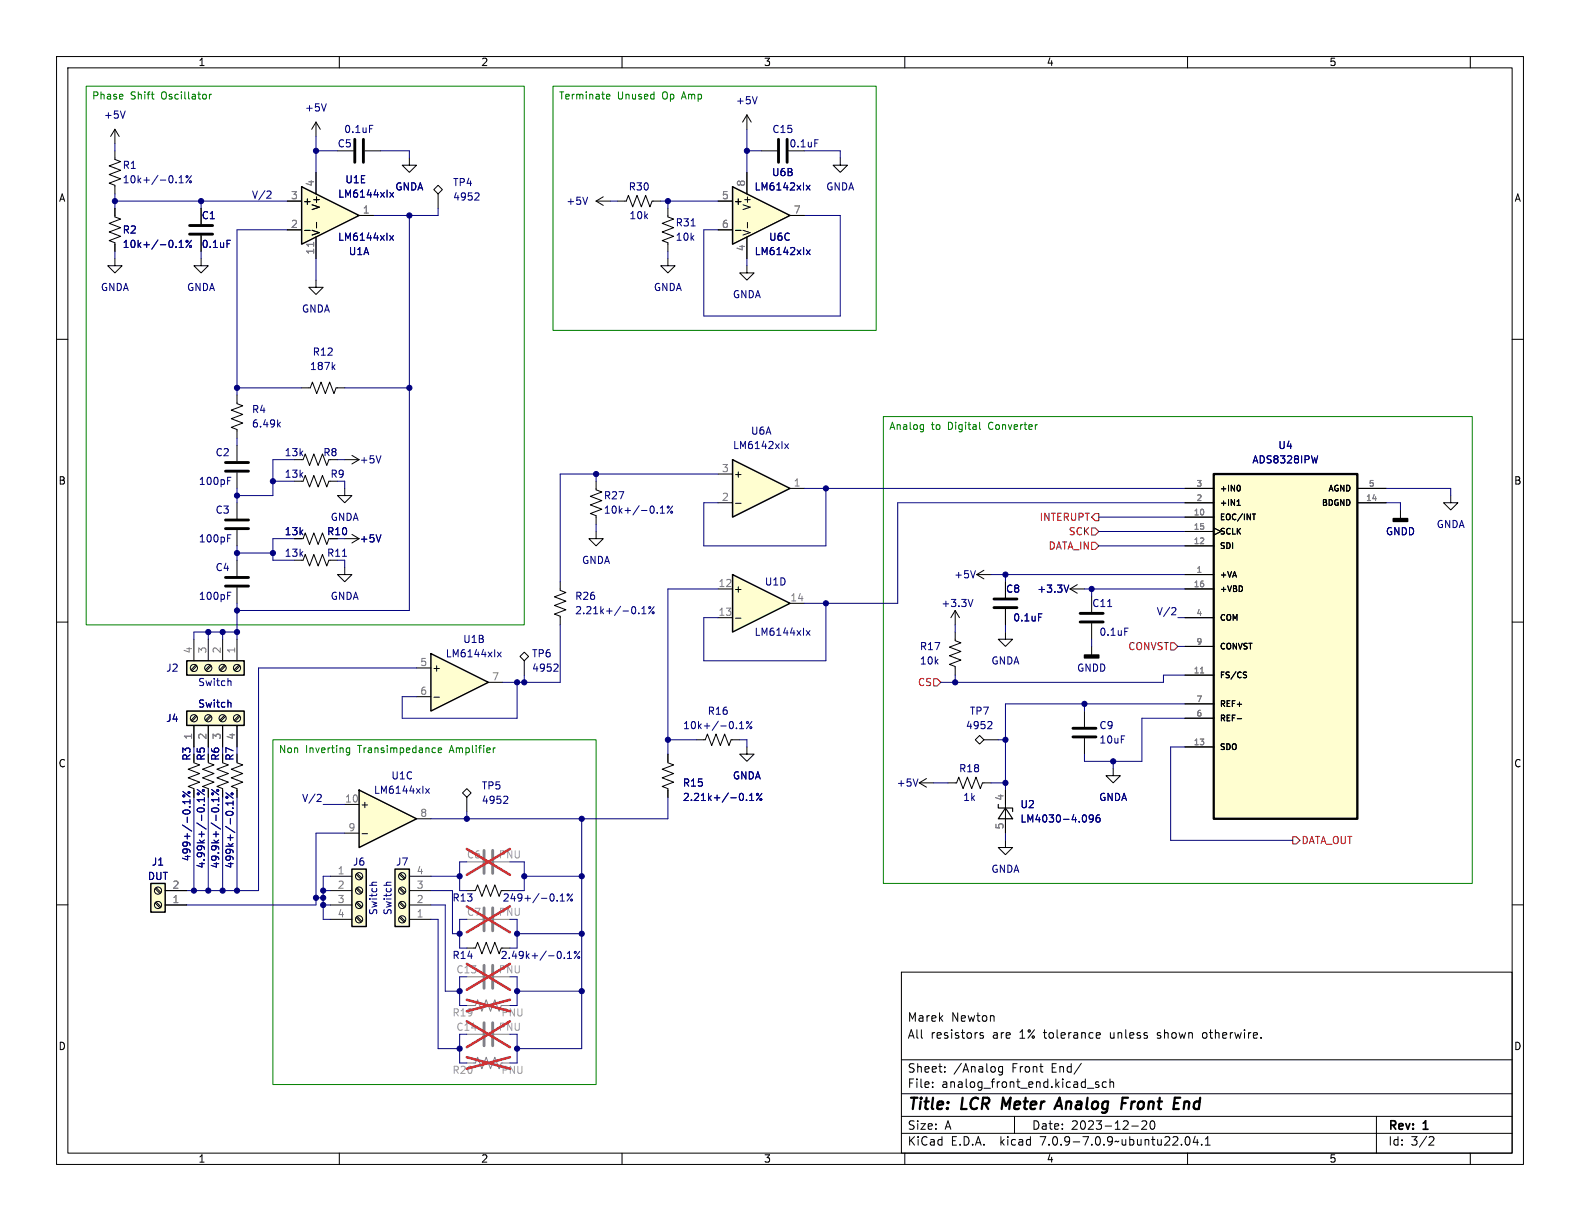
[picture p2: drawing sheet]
<svg xmlns="http://www.w3.org/2000/svg" width="279mm" height="216mm" viewBox="0 0 279 216" stroke-linecap="round" stroke-linejoin="round" font-family="sans-serif">
<g fill="none" stroke="#000" stroke-width=".18">
<path d="M10 10h259.4v195.9h-259.4zM12 12h255.4v191.9h-255.4zM60 10v2M110 10v2M160 10v2M210 10v2M260 10v2M72.4 27.9v1.3h1.3l-1.3 1.3-1.3-1.3h1.3M77.5 32.8l.7 .7-.7 .8-.8-.8zM77.5 34.3v2.5M132.1 30.5v3.8M132.2 39.3v1"/>
<path d="M134.6 26.7h2.8M148.6 27.9v1.3h1.3l-1.3 1.3-1.3-1.3h1.3M10 60h2M132.1 41.9v3.8M267.4 60h2M10 110h2M168.9 111.8v1.5l1 .4-2 .7 2 .8-2 .8 2 .7-2 .8 1 .4v1.5M168.9 108l-.8 1.2M168.9 108v2.5M168.9 108l.8 1.2M172.7 101.6l1.3 .8M172.7 101.6h2.6"/>
<path d="M174 100.8l-1.3 .8M177.8 111.8v1.2h1.3l-1.3 1.3-1.3-1.3h1.3M177.8 102.9v2.8M177.8 107.7v2.8M189.2 104.1l1.3 .8M189.2 104.1h2.6M190.5 103.4l-1.3 .7M193 105.4v2.8M193 110.2v2.8M193 114.3v1.5M267.4 110h2M162.6 138.4l1.2 .8"/>
<path d="M162.6 138.4h2.5M163.8 137.7l-1.2 .7M177.8 139.7v7.6M191.8 125.7v2.8M191.8 130.6v2.8M196.8 135.9v1.3h1.3l-1.3 1.2-1.2-1.2h1.2M10 160h2M267.4 160h2M159.4 171.9h108v32h-108zM159.4 197.4h108M159.4 193.4h108M159.4 187.4h108"/>
<path d="M164.9 192.1v.2M164.9 191.4v.1M167.1 189.4v.2M167.1 188.7v.1M173.9 182.7l-.4-.1-.2 .2 .1 .2 .5 .2v.3h-.6M177.3 188.6v1.2l-.3 .3-.4-.1M177.3 188.7l-.4-.1-.3 .3v.4l.1 .2h.6M179.4 197.4v3M191.2 188l-1.3 1.9M192.3 192.4h1.1M194.1 182.6l.4 .1 .1 .2-.7 .2M194.3 191.4l-.4-.1-.2 .2 .1 .2 .5 .2v.3h-.6"/>
<path d="M194.5 183.5l-.4 .1M195.6 191.4l-.4-.1-.3 .3v.4l.2 .2h.5M196.3 191.4l.2-.1 .4 .1v.9M196.3 190.8v1.5M200.1 199.1h1.2M201.9 198.3l.6-.1 .2 .1 .1 .3-.9 1.1h.9M203.6 198.3l.1-.1a.81 .81 0 0 1 .6 .6 .81 .81 0 0 1-.3 .8l-.1 .1a.81 .81 0 0 1-.6-.6 .81 .81 0 0 1 .3-.8zM212.7 182.7v.7M243.4 197.4v6.5M60 203.9v2M110 203.9v2M159.4 200.4h108"/>
<path d="M160 203.9v2M209.7 201.1l.2-.1a.81 .81 0 0 1 .6 .6 .81 .81 0 0 1-.3 .8l-.1 .1a.81 .81 0 0 1-.4-1.4zM210 203.9v2M211.4 200.9l-.4 1.1h.9M211.7 201.5v1M212.5 202.3v.2M213.1 202.5h.9M213.1 201.4l.5-.4v1.5M252.9 201l.5 .1 .2 .3-1 1.1h1M260 203.9v2"/>
</g>
<path d="M177.4 194.1l-.3 2M186.5 196.1l.9-2 .4 2M186.7 195.5h1M198.4 195.1h.7M198.5 194.1h1M209.5 194.8l-.2 1.3M210.1 194.8l-.6 .2" fill="none" stroke="#000" stroke-width=".4"/>
<path d="M84.5 34.1l.2 .2v.4l-.8 .7h.8M144.1 24.7h.6M142.6 44.2l.7 .8M143.3 44.2l-.7 .8M172 106l-.4 1.3M172.5 100.9l-.4 1.3M183.7 108.5h.6M189 103.4l-.4 1.3M198.9 111.1h.6M162.3 137.7l-.4 1.3M193.3 144.6l-.2 .3-.4-.1-.1-.2 .1-.4 .4-.1 .2 .1a.84 .84 0 0 1-.3 1.2h-.3M194.4 144.1l-.3 .1a.85 .85 0 0 0 0 1.2l.4-.2v-.4l-.2-.2h-.4l-.1 .2" fill="none" stroke="#000084" stroke-width=".18"/>
<path d="M191.8 115.8h2.5v.5h-2.5z" fill="#000" stroke="#000" stroke-width=".25"/>
<path d="M137.7 24.6v4.1M139.2 24.6v4.1M175.8 107.4h4M175.8 105.9h4M191 110h4.1M191 108.5h4.1M189.7 130.3h4.1M189.7 128.8h4.1" fill="none" stroke="#000" stroke-width=".51"/>
<path d="M195.9 107.3h.7" fill="none" stroke="#000080" stroke-width=".18"/>
<path d="M176.5 142.2v.7h2.6v.6M177.8 142.9l1.3 1.9h-2.6z" fill="none" stroke="#000" stroke-width=".2"/>
<path d="M129.5 33l10.2 5.1-10.2 5.1z" fill="#fffed0"/>
<path d="M129.5 33l10.2 5.1-10.2 5.1zM26.7 156.2h2.5v5.1h-2.5z" fill="none" stroke="#000" stroke-width=".25"/>
<g fill="none" stroke="#000" stroke-width=".18">
<path d="M20.3 22.9l-.7 1.2M20.3 22.9v2.5M20.3 22.9l.8 1.2M55.9 21.6l-.8 1.3M55.9 21.6v2.5M55.9 21.6l.7 1.3M59.7 26.7h2.8M64.5 26.7h2.8M105.4 35.6h2.5M105.4 35.6l1.3 .7M106.7 34.8l-1.3 .8M109.2 35.6h1.5l.4-1.1 .8 2.1 .7-2.1 .8 2.1 .8-2.1 .7 2.1 .4-1h1.5"/>
<path d="M118.1 36.8v1.6l1 .3-2 .8 2 .8-2 .7 2 .8-2 .7 1 .4v1.6M127 35.6h2.5M132.1 20.3l-.8 1.3M132.1 20.3v2.6M132.1 20.3l.7 1.3M139.7 38.1h2.5M20.3 45.7v1.3h1.3l-1.3 1.3-1.3-1.3h1.3M35.6 45.7v1.3h1.2l-1.2 1.3-1.3-1.3h1.3M55.9 49.5v1.3h1.2l-1.2 1.3-1.3-1.3h1.3M118.1 45.7v1.3h1.3l-1.3 1.3-1.3-1.3h1.3M127 40.6h2.5M130.1 40.7h.9"/>
<path d="M132.1 47v1.3h1.2l-1.2 1.2-1.3-1.2h1.3M41.9 69.9v1.5l1 .4-2 .7 2 .8-2 .7 2 .8-2 .8 1 .3v1.6M41.9 78.7v2.8M53.3 68.6h1.6l.3-1 .8 2 .8-2 .7 2 .8-2 .8 2 .3-1h1.6M41.9 83.6v2.8M41.9 88.9v2.8M41.9 93.7v2.8M41.9 99.1v2.8M53.6 95.3l.4-1.1 .7 2.1 .8-2.1 .8 2.1 .7-2.1 .8 2.1 .4-1M53.6 99.1l.4-1.1 .7 2.1 .8-2.1 .8 2.1 .7-2.1 .8 2.1 .4-1M53.6 85.1l.4-1 .7 2 .8-2 .8 2 .7-2 .8 2 .4-1M53.6 81.3l.4-1 .7 2 .8-2 .8 2 .7-2 .8 2 .4-1"/>
<path d="M61 86.4v1.2h1.2l-1.2 1.3-1.3-1.3h1.3M61 81.3h2.5M61 95.3h2.5M62.2 80.5l1.3 .8M62.2 94.5l1.3 .8M63.5 81.3l-1.3 .7M63.5 95.3l-1.3 .7M41.9 103.9v2.8M61 100.3v1.3h1.2l-1.2 1.3-1.3-1.3h1.3M118.1 133.4v1.5l1 .4-2 .7 2 .8-2 .7 2 .8-2 .8 1 .3v1.6M123.2 130.8h1.5l.4-1 .8 2 .7-2 .8 2 .7-2 .8 2 .4-1h1.5M132.1 132.1v1.3h1.2l-1.2 1.2-1.3-1.2h1.3"/>
<path d="M167.6 138.4h1.6l.3-1 .8 2 .8-2 .7 2 .8-2 .8 2 .3-1h1.6M172.5 130.8l.7-.8 .8 .8-.8 .8zM174 130.8h2.5M27.4 157.1l.9 .9M27.4 159.7l.9 .8M27.6 157l.9 .8M27.6 159.5l.9 .9M29.2 157.5h3.8M29.2 160h3.8"/>
<circle cx="27.9" cy="157.5" r=".63"/>
<circle cx="27.9" cy="160" r=".63"/>
</g>
<g fill="none" stroke="#000084" stroke-width=".18">
<path d="M22.1 19.6l-.4 1.3M57.7 18.4l-.4 1.2M133.9 17.1l-.4 1.3M65.3 22.2h.6M103.9 34.9l-.4 1.2M142.6 32.8l.6 .8M143.2 32.8l-.6 .8M49.2 75l.4 .5M49.6 74.7l-.5 .4M58.9 64.9l.3 .4M59.2 64.5l-.4 .5M40.2 95.2h.5"/>
<path d="M40.2 94.6h.7M40.2 85h.5M40.2 84.4h.7M67.4 80.6l-.5 1.3M67.4 94.6l-.5 1.2M40.2 105.3h.5M40.2 104.7h.7M130.2 128.7v.1M130.8 128.8h.7M130.8 127.9l.3-.3v1.2M133 127.6l-1 1.2M175.2 127.6l.2 .2-.1 .3-.7 .7h.8"/>
<path d="M132 141.4v.1M132.6 141.5h.7M132.6 140.6l.3-.3v1.2M134.7 140.3l-.9 1.2"/>
<circle cx="132.2" cy="127.8" r=".18"/>
<circle cx="132.8" cy="128.7" r=".18"/>
<circle cx="133.9" cy="140.5" r=".18"/>
<circle cx="134.6" cy="141.4" r=".18"/>
</g>
<path d="M122.2 39.9h.7M60.6 98.4h.7" fill="none" stroke="#000080" stroke-width=".18"/>
<path d="M26.7 156.2h2.5v5.1h-2.5z" fill="#fffed0" stroke="#fffed0" stroke-width=".18"/>
<path d="M62.7 24.6v4.1M64.3 24.6v4.1M39.9 91.9h4M39.9 93.5h4M39.9 81.8h4M39.9 83.3h4M39.9 102.1h4M39.9 103.6h4" fill="none" stroke="#000" stroke-width=".51"/>
<path d="M82.5 188h1.6l.4-1.1 .7 2.1 .8-2.1 .7 2.1 .8-2.1 .8 2.1 .3-1h1.6" fill="none" stroke="#808080" stroke-width=".18"/>
<path d="M82.5 186.9l7.7 2.1M90.2 186.9l-7.7 2.1" fill="none" stroke="#eb3a3d" stroke-width=".46"/>
<path d="M76.2 115.6l10.2 5.1-10.2 5z" fill="#fffed0"/>
<path d="M76.2 115.6l10.2 5.1-10.2 5z" fill="none" stroke="#000" stroke-width=".25"/>
<g fill="none" stroke="#000" stroke-width=".18">
<path d="M20.3 36.8v1.6l1 .3-2 .8 2 .8-2 .7 2 .8-2 .7 1 .4v1.6M20.3 26.7v1.5l1 .4-2 .7 2 .8-2 .8 2 .7-2 .8 1 .4v1.5M35.6 36.8v2.8M35.6 41.7v2.8M209.5 91.4h5.1M209.5 96.5h5.1M209.5 88.9h5.1M209.5 94h5.1M209.5 86.4h5.1M214.6 93.3l1.3 .7-1.3 .6M218.7 89.4h.6M218.8 88.6l.2-.3v1.1"/>
<path d="M219.1 85.8a.64 .64 0 0 1 0 1M221.5 90.9h.5M240 88.9h5.1M240 86.4h5.1M247.6 90.2v1.5M256.5 87.6v1.3h1.3l-1.3 1.3-1.2-1.3h1.2M73.7 118.1h2.5M209.5 119.4h5.1M209.5 109.2h5.1M209.5 114.3h5.1M209.5 101.6h5.1M209.5 104.1h5.1"/>
<path d="M220.1 119.3l.2 .1 .1 .2-.2 .2h-.2M220.1 118.8l.3 .1M73.7 123.2h2.5M76.7 123.3h1M86.4 120.7h2.5M209.5 132.1h5.1M209.5 124.5h5.1M209.5 127h5.1M218.8 127.1h.8M177.8 148.6v1.3h1.3l-1.3 1.2-1.3-1.2h1.3"/>
</g>
<g fill="none" stroke="#000084" stroke-width=".18">
<path d="M31.1 32.2v.1M31.7 31.4l.3-.3v1.2M31.7 32.3h.7M33.9 31.1l-1 1.2M31.1 43.6v.2M31.7 43.8h.7M31.7 42.9l.3-.4v1.3M33.9 42.5l-1 1.3M40.1 42.5h.7M233 80.6l-.3 1.3M88 115.3l.6 .8M88.6 115.3l-.6 .8"/>
<circle cx="33.1" cy="31.2" r=".18"/>
<circle cx="33.7" cy="32.2" r=".18"/>
<circle cx="33.1" cy="42.7" r=".18"/>
<circle cx="33.7" cy="43.6" r=".18"/>
</g>
<path d="M33.5 39.9h4.1M33.5 41.4h4.1" fill="none" stroke="#000" stroke-width=".51"/>
<path d="M214.6 83.8h25.4v61h-25.4z" fill="#fffed0" stroke="#fffed0" stroke-width=".18"/>
<path d="M214.6 83.8h25.4v61h-25.4z" fill="none" stroke="#000" stroke-width=".41"/>
<path d="M212.3 119h.6" fill="none" stroke="#808080" stroke-width=".18"/>
<path d="M246.4 91.7h2.5v.5h-2.5z" fill="#000" stroke="#000" stroke-width=".25"/>
<path d="M53.3 33l10.2 5.1-10.2 5.1z" fill="#fffed0"/>
<path d="M53.3 33l10.2 5.1-10.2 5.1zM33 116.8h10.2v2.6h-10.2zM33 125.7h10.2v2.6h-10.2z" fill="none" stroke="#000" stroke-width=".25"/>
<g fill="none" stroke="#000" stroke-width=".18">
<path d="M50.8 35.6h2.5M55.9 30.5v3.8M56 39.3v1M63.5 38.1h2.5M50.8 40.6h2.5M53.9 40.7h.9M55.9 41.9v3.8M105.4 85.1v1.5l1 .4-2 .8 2 .7-2 .8 2 .7-2 .8 1 .4v1.5M34.3 113v3.8M34.6 117.6l-.8 .8M34.8 117.8l-.8 .8M36.8 113v3.8"/>
<path d="M37.2 117.6l-.9 .8M37.3 117.8l-.8 .8M39.4 113v3.8M39.7 117.6l-.8 .8M39.9 117.8l-.9 .8M41.9 113v3.8M42.2 117.6l-.8 .8M42.4 117.8l-.8 .8M91.9 116.1l.8-.8 .8 .8-.8 .7zM92.7 116.8v2.6M99.1 102.9v1.5l1 .4-2.1 .7 2.1 .8-2.1 .8 2.1 .7-2.1 .8 1.1 .4v1.5M34.3 134.9l1 .4-2 .7 2 .8-2 .7 2 .8-2 .8 1 .3v1.6"/>
<path d="M34.3 128.3v3.8M34.6 126.5l-.8 .9M34.8 126.7l-.8 .8M36.8 134.9l1 .4-2 .7 2 .8-2 .7 2 .8-2 .8 1 .3v1.6M36.8 128.3v3.8M37.2 126.5l-.9 .9M37.3 126.7l-.8 .8M39.4 128.3v3.8M39.7 126.5l-.8 .9M39.9 126.7l-.9 .8M41.9 128.3v3.8M42.2 126.5l-.8 .9"/>
<path d="M42.4 126.7l-.8 .8M82.5 157.5h1.6l.4-1 .7 2 .8-2 .7 2 .8-2 .8 2 .3-1h1.6M82.5 167.6h1.6l.4-1 .7 2.1 .8-2.1 .7 2.1 .8-2.1 .8 2.1 .3-1.1h1.6"/>
<circle cx="34.3" cy="118.1" r=".63"/>
<circle cx="36.8" cy="118.1" r=".63"/>
<circle cx="39.4" cy="118.1" r=".63"/>
<circle cx="41.9" cy="118.1" r=".63"/>
<circle cx="34.3" cy="127" r=".63"/>
<circle cx="36.8" cy="127" r=".63"/>
<circle cx="39.4" cy="127" r=".63"/>
<circle cx="41.9" cy="127" r=".63"/>
</g>
<g fill="none" stroke="#000084" stroke-width=".18">
<path d="M68.9 34l.7 .9M69.6 34l-.7 .9M68.9 41.6l.7 .9M69.6 41.6l-.7 .9M116.2 90.6v.1M116.8 90.7h.7M116.8 89.8l.3-.3v1.2M118.9 89.5l-.9 1.2M98.4 117.4l.3 .3-.1 .3-.7 .7h.8M113 108.4v.1M113.5 108.5h.7M113.5 107.6l.4-.3v1.2"/>
<path d="M115.7 107.3l-1 1.2M32.3 140l1.3 .9M34.9 139.6l1.2 1M40.5 120.4l.4 .2v.6M40.5 124.2l.4 .2v.6M33.5 142.7h.1M33.6 141.4v.7M33.6 141.8h-1.3l.4 .3M36 142.3h.1M36.1 141v.8M36.1 141.4h-1.2l.3 .4M98.5 159.2v.1"/>
<path d="M99.1 159.3h.7M99.1 158.4l.3-.3v1.2M101.2 158.1l-.9 1.2M99.8 169.4v.1M100.3 169.5h.8M100.3 168.6l.4-.4v1.3M102.5 168.2l-1 1.3"/>
<circle cx="118.2" cy="89.7" r=".18"/>
<circle cx="118.8" cy="90.6" r=".18"/>
<circle cx="114.9" cy="107.4" r=".18"/>
<circle cx="115.5" cy="108.4" r=".18"/>
<circle cx="36" cy="139.8" r=".18"/>
<circle cx="32.5" cy="140.7" r=".18"/>
<circle cx="33.4" cy="140.1" r=".18"/>
<circle cx="35.1" cy="140.4" r=".18"/>
<circle cx="100.5" cy="158.2" r=".18"/>
<circle cx="101.1" cy="159.2" r=".18"/>
<circle cx="101.7" cy="168.4" r=".18"/>
<circle cx="102.3" cy="169.3" r=".18"/>
</g>
<path d="M55.5 42.8v.8M82.5 152.4h2.8M87.4 152.4h2.8M82.5 177.8h1.6l.4-1 .7 2 .8-2 .7 2 .8-2 .8 2 .3-1h1.6M82.5 162.6h2.8M87.4 162.6h2.8M82.5 182.9h2.8M87.4 182.9h2.8" fill="none" stroke="#808080" stroke-width=".18"/>
<path d="M85.6 150.4v4M87.1 150.4v4M85.6 160.5v4.1M87.1 160.5v4.1M85.6 180.8v4.1M87.1 180.8v4.1" fill="none" stroke="#808080" stroke-width=".51"/>
<path d="M82.5 150.1l7.7 4.6M90.2 150.1l-7.7 4.6M82.5 176.8l7.7 2M82.5 160.3l7.7 4.5M90.2 176.8l-7.7 2M90.2 160.3l-7.7 4.5M82.5 180.6l7.7 4.6M90.2 180.6l-7.7 4.6" fill="none" stroke="#eb3a3d" stroke-width=".46"/>
<g fill="#fffed0" stroke="#fffed0" stroke-width=".18">
<path d="M33 125.7h10.2v2.6h-10.2z"/>
<path d="M33 116.8h10.2v2.6h-10.2z"/>
</g>
<path d="M129.5 81.3l10.2 5.1-10.2 5z" fill="#fffed0"/>
<path d="M129.5 81.3l10.2 5.1-10.2 5zM62.2 153.7h2.6v10.1h-2.6zM69.8 153.7h2.6v10.1h-2.6z" fill="none" stroke="#000" stroke-width=".25"/>
<g fill="none" stroke="#000" stroke-width=".18">
<path d="M105.4 94v1.3h1.3l-1.3 1.2-1.3-1.2h1.3M127 88.9h2.5M127 83.8h2.5M130.1 89h.9M139.7 86.4h2.5M58.4 157.5h3.8M58.4 154.9h3.8M63 159.7l.8 .8M63 157.1l.8 .9M63 154.6l.8 .8M63.1 159.5l.9 .9M63.1 157l.9 .8"/>
<path d="M63.1 154.4l.9 .9M70.6 154.6l.9 .8M70.6 157.1l.9 .9M70.6 159.7l.9 .8M70.8 154.4l.9 .9M70.8 157l.9 .8M70.8 159.5l.9 .9M72.4 157.5h3.8M72.4 154.9h3.8M58.4 162.6h3.8M58.4 160h3.8M63 162.2l.8 .9"/>
<path d="M63.1 162.1l.9 .8M70.6 162.2l.9 .9M70.8 162.1l.9 .8M72.4 162.6h3.8M72.4 160h3.8"/>
<circle cx="63.5" cy="157.5" r=".63"/>
<circle cx="63.5" cy="154.9" r=".63"/>
<circle cx="71.1" cy="154.9" r=".63"/>
<circle cx="71.1" cy="157.5" r=".63"/>
<circle cx="63.5" cy="160" r=".63"/>
<circle cx="63.5" cy="162.6" r=".63"/>
<circle cx="71.1" cy="160" r=".63"/>
<circle cx="71.1" cy="162.6" r=".63"/>
</g>
<path d="M138.8 78.5l.6 .8M139.4 78.5l-.6 .8M66.6 156h-.6l-.2 .4M69.2 156h-.7l-.2 .4" fill="none" stroke="#000084" stroke-width=".18"/>
<g fill="#fffed0" stroke="#fffed0" stroke-width=".18">
<path d="M69.8 153.7h2.6v10.1h-2.6z"/>
<path d="M62.2 153.7h2.6v10.1h-2.6z"/>
</g>
<path d="M63.5 139.7l10.2 5.1-10.2 5.1z" fill="#fffed0"/>
<path d="M63.5 139.7l10.2 5.1-10.2 5.1z" fill="none" stroke="#000" stroke-width=".25"/>
<path d="M39.4 134.9l1 .4-2 .7 2 .8-2 .7 2 .8-2 .8 1 .3v1.6M61 142.2h2.5M61 147.3h2.5M64 147.4h1M73.7 144.8h2.5M81.8 140.2l.7-.8 .8 .8-.8 .8zM82.5 141v2.5" fill="none" stroke="#000" stroke-width=".18"/>
<g fill="none" stroke="#000084" stroke-width=".18">
<path d="M37.4 139.6l1.3 1M75.3 139.4l.6 .9M75.9 139.4l-.6 .9M38.6 142.3h.1M38.7 141v.8M38.7 141.4h-1.3l.4 .4M89.6 140.8l.2 .2-.1 .3-.7 .8h.8"/>
<circle cx="38.5" cy="139.8" r=".18"/>
<circle cx="37.6" cy="140.4" r=".18"/>
</g>
<path d="M85.6 170.7v4.1M87.1 170.7v4.1" fill="none" stroke="#808080" stroke-width=".51"/>
<path d="M82.5 172.7h2.8M87.4 172.7h2.8" fill="none" stroke="#808080" stroke-width=".18"/>
<path d="M82.5 170.4l7.7 4.6M90.2 170.4l-7.7 4.6" fill="none" stroke="#eb3a3d" stroke-width=".46"/>
<path d="M129.5 101.6l10.2 5.1-10.2 5.1z" fill="#fffed0"/>
<path d="M129.5 101.6l10.2 5.1-10.2 5.1z" fill="none" stroke="#000" stroke-width=".25"/>
<g fill="none" stroke="#000" stroke-width=".18">
<path d="M20.3 36.8v1.3M35.6 36.8v2.8M50.8 35.6h2.5M55.9 30.5v3.8M56 39.3v1M63.5 38.1h2.5M127 35.6h2.5M132.1 30.5v3.8M132.2 39.3v1M139.7 38.1h2.5M20.3 43.2v1.3M35.6 41.7v2.8"/>
<path d="M50.8 40.6h2.5M53.9 40.7h.9M55.9 41.9v3.8M127 40.6h2.5M130.1 40.7h.9M132.1 41.9v3.8M209.5 91.4h5.1M209.5 96.5h5.1M209.5 88.9h5.1M209.5 94h5.1M209.5 86.4h5.1M214.6 93.3l1.3 .7-1.3 .6"/>
<path d="M218.7 89.4h.6M218.8 88.6l.2-.3v1.1M219.1 85.8a.64 .64 0 0 1 0 1M221.5 90.9h.5M240 88.9h5.1M240 86.4h5.1M127 104.1h2.5M127 109.2h2.5M130.1 109.3h.9M139.7 106.7h2.5M177.8 102.9v2.8M177.8 107.7v2.8"/>
<path d="M209.5 104.1h5.1M209.5 109.2h5.1M209.5 119.4h5.1M209.5 114.3h5.1M209.5 101.6h5.1M220.1 119.3l.2 .1 .1 .2-.2 .2h-.2M220.1 118.8l.3 .1M34.3 128.3v3.8M34.3 139.7v1.3M36.8 128.3v3.8M36.8 139.7v1.3M39.4 128.3v3.8"/>
<path d="M39.4 139.7v1.3M41.9 134.9l1 .4-2 .7 2 .8-2 .7 2 .8-2 .8 1 .3v1.6M41.9 128.3v3.8M118.1 133.4v1.2M118.1 139.7v1.3M177.8 139.7v2.5M209.5 132.1h5.1M209.5 124.5h5.1M209.5 127h5.1M218.8 127.1h.8M29.2 157.5h3.8M177.8 144.8v2.5"/>
<path d="M29.2 160h3.8"/>
</g>
<g fill="none" stroke="#000084" stroke-width=".18">
<path d="M68.9 34l.7 .9M69.6 34l-.7 .9M142.6 32.8l.6 .8M143.2 32.8l-.6 .8M31.1 43.6v.2M31.7 43.8h.7M31.7 42.9l.3-.4v1.3M33.9 42.5l-1 1.3M40.1 42.5h.7M68.9 41.6l.7 .9M69.6 41.6l-.7 .9M142.6 44.2l.7 .8"/>
<path d="M143.3 44.2l-.7 .8M67.4 94.6l-.5 1.2M233 80.6l-.3 1.3M142.6 111.5l.6 .8M143.2 111.5l-.6 .8M183.7 108.5h.6M189 103.4l-.4 1.3M32.3 140l1.3 .9M34.9 139.6l1.2 1M37.4 139.6l1.3 1M40.5 124.2l.4 .2v.6M33.5 142.7h.1"/>
<path d="M33.6 141.4v.7M33.6 141.8h-1.3l.4 .3M36 142.3h.1M36.1 141v.8M36.1 141.4h-1.2l.3 .4M38.6 142.3h.1M38.7 141.4h-1.3l.4 .4M38.7 141v.8M39.9 140.2l1.3 1M41.1 142.9h.1M41.2 141.6v.8M41.2 142h-1.3l.4 .4"/>
<path d="M132 141.4v.1M132.6 141.5h.7M132.6 140.6l.3-.3v1.2M134.7 140.3l-.9 1.2M193.3 144.6l-.2 .3-.4-.1-.1-.2 .1-.4 .4-.1 .2 .1a.84 .84 0 0 1-.3 1.2h-.3M194.4 144.1l-.3 .1a.85 .85 0 0 0 0 1.2l.4-.2v-.4l-.2-.2h-.4l-.1 .2"/>
<circle cx="33.1" cy="42.7" r=".18"/>
<circle cx="33.7" cy="43.6" r=".18"/>
<circle cx="36" cy="139.8" r=".18"/>
<circle cx="38.5" cy="139.8" r=".18"/>
<circle cx="32.5" cy="140.7" r=".18"/>
<circle cx="33.4" cy="140.1" r=".18"/>
<circle cx="35.1" cy="140.4" r=".18"/>
<circle cx="37.6" cy="140.4" r=".18"/>
<circle cx="40.1" cy="141" r=".18"/>
<circle cx="41" cy="140.4" r=".18"/>
<circle cx="133.9" cy="140.5" r=".18"/>
<circle cx="134.6" cy="141.4" r=".18"/>
</g>
<path d="M193 93.3h.7l.6 .7-.6 .6h-.7zM193 95.9h.7l.6 .6-.6 .7h-.7zM193.7 90.8h.6v1.3h-.6l-.7-.7zM207 113.7h.6l.7 .6-.7 .6h-.6zM165.1 120h.6l.7 .7-.7 .6h-.6zM228.6 148h.6l.7 .6-.7 .6h-.6z" fill="none" stroke="#800000" stroke-width=".18"/>
<g fill="none" stroke="#000080" stroke-width=".18">
<path d="M20.3 35.6h30.5M20.3 25.4v1.3M20.3 34.3v2.5M35.6 35.6v1.2M47.4 33.8h.4l.1 .3-.7 .9h.7M55.9 24.1v6.4M55.9 26.7h3.8M67.3 26.7h5.1v1.2M72.4 38.1v69.9h-30.5M77.5 36.8v1.3h-11.5M107.9 35.6h1.3M116.8 35.6h10.2"/>
<path d="M118.1 35.6v1.2M132.1 26.7h2.5M132.1 22.9v7.6M142.2 26.7h6.4v1.2M142.2 38.1h6.4v17.8h-24.1v-15.3h2.5M20.3 44.5v1.2M35.6 44.5v1.2M50.8 40.6h-8.9v29.3M55.9 45.7v3.8M118.1 44.5v1.2M132.1 45.7v1.3M41.9 77.5v1.2"/>
<path d="M41.9 68.6h11.4M61 68.6h11.4M41.9 86.4v2.5M41.9 96.5v2.6M41.9 97.8h6.4M48.3 85.1h3.8M52.1 81.3h-3.8v6.3h-6.4M52.1 95.3h-3.8v3.8h3.8M59.7 81.3h1.3M61 85.1v1.3M61 99.1v1.2M105.4 83.8v1.3"/>
<path d="M105.4 92.7v1.3M127 83.8h-27.9v19.1M142.2 86.4h67.3M146 86.4v10.1h-21.5v-7.6h2.5M194.3 96.5h15.2M194.3 94h15.2M194.3 91.4h15.2M209.5 88.9h-50.8v17.8h-16.5M245.1 86.4h11.4v1.2M245.1 88.9h2.5v1.3M36.8 111.8v1.2M39.4 111.8v1.2"/>
<path d="M41.9 111.8h-7.6v1.2M41.9 106.7v6.3M73.7 118.1h-28v39.4h-12.7M92.7 119.4v1.3M99.1 110.5v10.2h-10.2M127 104.1h-8.9v29.3M146 106.7v10.1h-21.5v-7.6h2.5M168.9 110.5v1.3M168.9 119.4v1.3M175.3 101.6h34.2M177.8 101.6v1.3M177.8 110.5v1.3"/>
<path d="M191.8 104.1h17.7M193 104.1v1.3M193 113v1.3M207.4 107.4l.4 .1 .1 .3-.7 .9h.7M208.3 109.2h1.2M208.3 114.3h1.2M209.5 119.4h-3.8v1.3h-39.3M91.4 120.7v6.3h-20.3v-3.8h2.6M118.1 130.8h5.1M130.8 130.8h1.3v1.3M165.1 138.4h2.5M175.3 138.4h2.5"/>
<path d="M176.5 130.8h1.3M191.8 124.5v1.2M196.8 134.6v1.3M209.5 127h-7.6v7.6h-10.1v-1.2M209.5 124.5h-31.7v15.2M209.5 132.1h-2.5v16.5h21.6M34.3 141v16.5M36.8 141v16.5M39.4 141v16.5M41.9 141v16.5M55.9 158.8h1.2M56.3 140.5h.4l.1 .3-.8 .9h.8"/>
<path d="M57.1 157.5h1.3M57.1 142.2h3.9M58.4 154.9h-1.3v7.7h1.3M61 147.3h-5.1v12.7h-22.9M76.2 157.5h3.8v7.6h1.3M76.2 154.9h5.1M82.5 152.4h-1.2v5.1h1.2M82.5 143.5v1.3M90.2 152.4h2.5v5.1h-2.5M92.7 154.9h10.2M102.9 144.8v40.6h-11.5M118.1 141v3.8h-41.9"/>
<path d="M177.8 147.3v1.3M57.1 160h1.3M76.2 162.6h1.3v22.8h3.8M76.2 160h2.5v15.3h2.6M81.3 172.7v5.1h1.2M82.5 162.6h-1.2v5h1.2M91.4 162.6v5h-1.2M91.4 172.7v5.1h-1.2M91.4 175.3h11.5M91.4 165.1h11.5M81.3 182.9v5.1h1.2M91.4 182.9v5.1h-1.2"/>
</g>
<g fill="none" stroke="#008000" stroke-width=".18">
<path d="M15.2 15.2h77.5v95.3h-77.5zM26.8 16.7h.4M27.1 17.5h.1M37 16.7v.8M37.4 16.7l-.4 .2M97.8 15.2h57.1v43.2h-57.1zM107.2 16.8l.2-.1h.3l.2 .1v.2l-.7 .1M107.2 17.3l.2 .2h.4M156.2 73.7h104.1v82.5h-104.1zM162.9 75.1h.4M163.3 75.1v1l-.2 .3M163.3 75.9h-.4"/>
<path d="M173.2 74.7v1.1l.2 .1M48.3 130.8h57.1v61h-57.1zM61.3 133l.2 .1 .3-.1M61.8 132.2v1.1l-.2 .2-.3-.1M61.8 132.3l-.3-.1-.2 .2M77.5 132.7l.6-.2-.1-.2-.3-.1-.2 .2 .1 .6h.4M87.6 132.2l-.3 .2"/>
</g>
<path d="M55.5 42.8v.8M212.3 119h.6" fill="none" stroke="#808080" stroke-width=".18"/>
<g fill="#000080" stroke="#000080" stroke-width=".18">
<circle cx="81.3" cy="175.3" r=".46"/>
<circle cx="91.4" cy="185.4" r=".46"/>
<circle cx="91.4" cy="175.3" r=".46"/>
<circle cx="81.3" cy="185.4" r=".46"/>
<circle cx="91.4" cy="165.1" r=".46"/>
<circle cx="81.3" cy="165.1" r=".46"/>
<circle cx="102.9" cy="175.3" r=".46"/>
<circle cx="102.9" cy="144.8" r=".46"/>
<circle cx="102.9" cy="165.1" r=".46"/>
<circle cx="102.9" cy="154.9" r=".46"/>
<circle cx="92.7" cy="120.7" r=".46"/>
<circle cx="91.4" cy="120.7" r=".46"/>
<circle cx="105.4" cy="83.8" r=".46"/>
<circle cx="118.1" cy="130.8" r=".46"/>
<circle cx="146" cy="106.7" r=".46"/>
<circle cx="146" cy="86.4" r=".46"/>
<circle cx="177.8" cy="138.4" r=".46"/>
<circle cx="168.9" cy="120.7" r=".46"/>
<circle cx="177.8" cy="101.6" r=".46"/>
<circle cx="191.8" cy="124.5" r=".46"/>
<circle cx="177.8" cy="130.8" r=".46"/>
<circle cx="196.8" cy="134.6" r=".46"/>
<circle cx="193" cy="104.1" r=".46"/>
<circle cx="41.9" cy="97.8" r=".46"/>
<circle cx="48.3" cy="85.1" r=".46"/>
<circle cx="48.3" cy="97.8" r=".46"/>
<circle cx="41.9" cy="87.6" r=".46"/>
<circle cx="41.9" cy="108" r=".46"/>
<circle cx="41.9" cy="111.8" r=".46"/>
<circle cx="36.8" cy="111.8" r=".46"/>
<circle cx="39.4" cy="111.8" r=".46"/>
<circle cx="41.9" cy="68.6" r=".46"/>
<circle cx="82.5" cy="144.8" r=".46"/>
<circle cx="81.3" cy="154.9" r=".46"/>
<circle cx="35.6" cy="35.6" r=".46"/>
<circle cx="20.3" cy="35.6" r=".46"/>
<circle cx="55.9" cy="26.7" r=".46"/>
<circle cx="72.4" cy="68.6" r=".46"/>
<circle cx="72.4" cy="38.1" r=".46"/>
<circle cx="132.1" cy="26.7" r=".46"/>
<circle cx="118.1" cy="35.6" r=".46"/>
<circle cx="34.3" cy="157.5" r=".46"/>
<circle cx="36.8" cy="157.5" r=".46"/>
<circle cx="57.1" cy="158.8" r=".46"/>
<circle cx="57.1" cy="157.5" r=".46"/>
<circle cx="41.9" cy="157.5" r=".46"/>
<circle cx="39.4" cy="157.5" r=".46"/>
<circle cx="55.9" cy="158.8" r=".46"/>
<circle cx="57.1" cy="160" r=".46"/>
<circle cx="92.7" cy="154.9" r=".46"/>
</g>
<g font-size="2.8">
<text x="160.4" y="196.8">Title:</text>
<text x="170.1" y="196.8">LCR</text>
<text x="178" y="196.8">Meter</text>
<text x="188.4" y="196.8">Analog</text>
<text x="200.7" y="196.8">Front</text>
<text x="210.8" y="196.8">End</text>
</g>
<g font-size="2.1">
<text x="160.4" y="183.9">All</text>
<text x="160.4" y="180.9">Marek</text>
<text x="164.6" y="183.9">resistors</text>
<text x="168.2" y="180.9">Newton</text>
<text x="175.6" y="183.9">are</text>
<text x="180.4" y="183.9">1% tolerance</text>
<text x="196.7" y="183.9">unless</text>
<text x="205.2" y="183.9">shown</text>
<text x="213.4" y="183.9">otherwire.</text>
<text x="160.4" y="189.9">Sheet:</text>
<text x="168.6" y="189.9">/Analog</text>
<text x="179" y="189.9">Front</text>
<text x="186.1" y="189.9">End/</text>
<text x="160.4" y="192.6">File:</text>
<text x="166.5" y="192.6">analog_front_end.kicad_sch</text>
<text x="160.4" y="202.8">KiCad</text>
<text x="160.4" y="200">Size:</text>
<text x="167.1" y="200">A</text>
<text x="168.1" y="202.8">E.D.A.</text>
<text x="177" y="202.8">kicad</text>
<text x="182.4" y="200">Date:</text>
<text x="184.2" y="202.8">7.0.9-7.0.9~ubuntu22.04.1</text>
<text x="189.4" y="200">2023-12-20</text>
<text x="245.4" y="200.2">Rev:</text>
<text x="245.4" y="202.8">Id:</text>
<text x="249.5" y="202.8">3/2</text>
<text x="251.8" y="200.2">1</text>
</g>
<g font-size="1.8">
<text x="35" y="11.9">1</text>
<text x="85" y="11.9">2</text>
<text x="135" y="11.9">3</text>
<text x="185" y="11.9">4</text>
<text x="235" y="11.9">5</text>
<text x="10.3" y="35.9">A</text>
<text x="267.7" y="35.9">A</text>
<text x="53.5" y="36.4">+</text>
<text x="56.7" y="41.8" transform="rotate(-90 56.7 41.8)">V-</text>
<text x="56.7" y="37.3" transform="rotate(-90 56.7 37.3)">V+</text>
<text x="129.7" y="36.4">+</text>
<text x="132.9" y="41.8" transform="rotate(-90 132.9 41.8)">V-</text>
<text x="132.9" y="37.3" transform="rotate(-90 132.9 37.3)">V+</text>
<text x="10.3" y="85.9">B</text>
<text x="129.7" y="84.7">+</text>
<text x="267.7" y="85.9">B</text>
<text x="50.2" y="94.8">13k</text>
<text x="57.7" y="94.8">R10</text>
<text x="129.7" y="105">+</text>
<text x="76.3" y="119">+</text>
<text x="10.3" y="135.9">C</text>
<text x="33.9" y="134.6" transform="rotate(-90 33.9 134.6)">R3</text>
<text x="36.4" y="134.6" transform="rotate(-90 36.4 134.6)">R5</text>
<text x="39" y="134.6" transform="rotate(-90 39 134.6)">R6</text>
<text x="41.5" y="134.6" transform="rotate(-90 41.5 134.6)">R7</text>
<text x="267.7" y="135.9">C</text>
<text x="63.6" y="143.1">+</text>
<text x="10.3" y="185.9">D</text>
<text x="267.7" y="185.9">D</text>
<text x="35" y="205.8">1</text>
<text x="85" y="205.8">2</text>
<text x="135" y="205.8">3</text>
<text x="185" y="205.8">4</text>
<text x="235" y="205.8">5</text>
</g>
<g font-size="1.8" fill="#008000">
<text x="16.2" y="17.9">Phase</text>
<text x="23" y="17.9">Shift</text>
<text x="28.6" y="17.9">Oscillator</text>
<text x="98.7" y="17.9">Terminate</text>
<text x="109.2" y="17.9">Unused</text>
<text x="117.2" y="17.9">Op</text>
<text x="120.9" y="17.9">Amp</text>
<text x="157.2" y="76.3">Analog</text>
<text x="164.7" y="76.3">to</text>
<text x="167.7" y="76.3">Digital</text>
<text x="175.1" y="76.3">Converter</text>
<text x="49.2" y="133.5">Non</text>
<text x="54" y="133.5">Inverting</text>
<text x="63.4" y="133.5">Transimpedance</text>
<text x="79.8" y="133.5">Amplifier</text>
</g>
<g font-size="1.8" fill="#000084">
<text x="18.3" y="21.2">+5V</text>
<text x="53.8" y="19.9">+5V</text>
<text x="60.8" y="23.7">0.1uF</text>
<text x="130" y="18.6">+5V</text>
<text x="139.5" y="26.3">0.1uF</text>
<text x="21.6" y="32.6">10k+/-0.1%</text>
<text x="59.7" y="35.2">LM6144xIx</text>
<text x="69.8" y="33.9">GNDA</text>
<text x="80" y="35.7">4952</text>
<text x="133.3" y="33.9">LM6142xIx</text>
<text x="146" y="33.9">GNDA</text>
<text x="100.1" y="36.4">+5V</text>
<text x="111.2" y="39">10k</text>
<text x="21.6" y="44">10k+/-0.1%</text>
<text x="35.6" y="44">0.1uF</text>
<text x="59.7" y="42.8">LM6144xIx</text>
<text x="119.4" y="42.8">10k</text>
<text x="133.4" y="45.3">LM6142xIx</text>
<text x="17.7" y="51.7">GNDA</text>
<text x="33" y="51.7">GNDA</text>
<text x="115.5" y="51.7">GNDA</text>
<text x="129.5" y="52.9">GNDA</text>
<text x="53.3" y="55.5">GNDA</text>
<text x="54.7" y="65.6">187k</text>
<text x="44.5" y="75.8">6.49k</text>
<text x="50.2" y="80.9">13k</text>
<text x="63.5" y="82.1">+5V</text>
<text x="129.5" y="79.6">LM6142xIx</text>
<text x="221.4" y="82.1">ADS8328IPW</text>
<text x="35.1" y="86">100pF</text>
<text x="50.2" y="84.7">13k</text>
<text x="58.4" y="92.3">GNDA</text>
<text x="106.7" y="91">10k+/-0.1%</text>
<text x="245" y="94.8">GNDD</text>
<text x="254" y="93.6">GNDA</text>
<text x="35.1" y="96.1">100pF</text>
<text x="50.2" y="98.7">13k</text>
<text x="63.5" y="96.1">+5V</text>
<text x="102.8" y="99.9">GNDA</text>
<text x="35.1" y="106.3">100pF</text>
<text x="58.4" y="106.3">GNDA</text>
<text x="166.4" y="107.5">+3.3V</text>
<text x="168.6" y="102.5">+5V</text>
<text x="183.3" y="105">+3.3V</text>
<text x="101.6" y="108.8">2.21k+/-0.1%</text>
<text x="133.3" y="112.6">LM6144xIx</text>
<text x="179.1" y="110.1">0.1uF</text>
<text x="194.3" y="112.6">0.1uF</text>
<text x="78.7" y="116.4">LM6144xIx</text>
<text x="94" y="119">4952</text>
<text x="162.6" y="117.7">10k</text>
<text x="175.2" y="117.7">GNDA</text>
<text x="190.4" y="119">GNDD</text>
<text x="34.9" y="125.3">Switch</text>
<text x="34.9" y="121.5">Switch</text>
<text x="120.7" y="129.1">10k+/-0.1%</text>
<text x="170.7" y="129.1">4952</text>
<text x="194.3" y="131.7">10uF</text>
<text x="66" y="140.6">LM6144xIx</text>
<text x="85.1" y="142.3">4952</text>
<text x="120.7" y="141.8">2.21k+/-0.1%</text>
<text x="129.5" y="138">GNDA</text>
<text x="158.5" y="139.3">+5V</text>
<text x="170.2" y="141.8">1k</text>
<text x="194.3" y="141.8">GNDA</text>
<text x="180.3" y="145.6">LM4030-4.096</text>
<text x="26.1" y="155.8">DUT</text>
<text x="33.9" y="152.4" transform="rotate(-90 33.9 152.4)">499+/-0.1%</text>
<text x="36.4" y="153.7" transform="rotate(-90 36.4 153.7)">4.99k+/-0.1%</text>
<text x="39" y="153.7" transform="rotate(-90 39 153.7)">49.9k+/-0.1%</text>
<text x="41.5" y="153.7" transform="rotate(-90 41.5 153.7)">499k+/-0.1%</text>
<text x="175.2" y="154.5">GNDA</text>
<text x="66.9" y="161.9" transform="rotate(-90 66.9 161.9)">Switch</text>
<text x="69.4" y="161.9" transform="rotate(-90 69.4 161.9)">Switch</text>
<text x="88.8" y="159.6">249+/-0.1%</text>
<text x="88.4" y="169.8">2.49k+/-0.1%</text>
</g>
<g font-size="1.8" fill="#000080">
<text x="136.5" y="23.7">C15</text>
<text x="59.6" y="26.3">C5</text>
<text x="21.6" y="30.1">R1</text>
<text x="44.4" y="35.2">V/2</text>
<text x="61" y="32.6">U1E</text>
<text x="80" y="33.1">TP4</text>
<text x="111.1" y="33.9">R30</text>
<text x="136.4" y="31.3">U6B</text>
<text x="21.6" y="41.5">R2</text>
<text x="35.6" y="39">C1</text>
<text x="119.4" y="40.2">R31</text>
<text x="61.6" y="45.3">U1A</text>
<text x="135.9" y="42.8">U6C</text>
<text x="55.2" y="63.1">R12</text>
<text x="44.5" y="73.3">R4</text>
<text x="132.7" y="77.1">U6A</text>
<text x="38" y="80.9">C2</text>
<text x="57.1" y="80.9">R8</text>
<text x="226" y="79.6">U4</text>
<text x="58.3" y="84.7">R9</text>
<text x="106.7" y="88.5">R27</text>
<text x="38" y="91">C3</text>
<text x="38" y="101.2">C4</text>
<text x="57.7" y="98.7">R11</text>
<text x="101.6" y="106.3">R26</text>
<text x="135.2" y="103.7">U1D</text>
<text x="177.8" y="105">C8</text>
<text x="193" y="107.5">C11</text>
<text x="81.8" y="113.9">U1B</text>
<text x="204.4" y="108.9">V/2</text>
<text x="29.3" y="119">J2</text>
<text x="94" y="116.4">TP6</text>
<text x="162.6" y="115.2">R17</text>
<text x="29.3" y="127.9">J4</text>
<text x="125.1" y="126.6">R16</text>
<text x="171.4" y="126.6">TP7</text>
<text x="194.3" y="129.1">C9</text>
<text x="169.5" y="136.8">R18</text>
<text x="53.3" y="141.9">V/2</text>
<text x="69.1" y="138">U1C</text>
<text x="85.1" y="139.8">TP5</text>
<text x="120.7" y="139.3">R15</text>
<text x="180.3" y="143.1">U2</text>
<text x="26.7" y="153.3">J1</text>
<text x="62.3" y="153.3">J6</text>
<text x="69.9" y="153.3">J7</text>
<text x="79.9" y="159.6">R13</text>
<text x="88.1" y="162.2">PNU</text>
<text x="79.9" y="169.8">R14</text>
<text x="80.6" y="172.3">C13</text>
<text x="88.1" y="172.3">PNU</text>
<text x="80.6" y="182.5">C14</text>
<text x="88.1" y="182.5">PNU</text>
</g>
<g font-size="1.8" fill="#808080">
<text x="51.4" y="35.3">3</text>
<text x="55.6" y="33.1" transform="rotate(-90 55.6 33.1)">4</text>
<text x="127.6" y="35.3">5</text>
<text x="131.8" y="33.1" transform="rotate(-90 131.8 33.1)">8</text>
<text x="51.4" y="40.4">2</text>
<text x="64.1" y="37.8">1</text>
<text x="127.6" y="40.4">6</text>
<text x="140.3" y="37.8">7</text>
<text x="55.6" y="45.1" transform="rotate(-90 55.6 45.1)">11</text>
<text x="131.8" y="44.5" transform="rotate(-90 131.8 44.5)">4</text>
<text x="127.6" y="83.6">3</text>
<text x="127.6" y="88.6">2</text>
<text x="140.3" y="86.1">1</text>
<text x="127" y="103.9">12</text>
<text x="139.7" y="106.4">14</text>
<text x="127" y="109">13</text>
<text x="34" y="115.6" transform="rotate(-90 34 115.6)">4</text>
<text x="36.6" y="115.6" transform="rotate(-90 36.6 115.6)">3</text>
<text x="39.1" y="115.6" transform="rotate(-90 39.1 115.6)">2</text>
<text x="41.7" y="115.6" transform="rotate(-90 41.7 115.6)">1</text>
<text x="74.2" y="117.9">5</text>
<text x="74.2" y="122.9">6</text>
<text x="86.9" y="120.4">7</text>
<text x="34" y="130.9" transform="rotate(-90 34 130.9)">1</text>
<text x="36.6" y="130.9" transform="rotate(-90 36.6 130.9)">2</text>
<text x="39.1" y="130.9" transform="rotate(-90 39.1 130.9)">3</text>
<text x="41.7" y="130.9" transform="rotate(-90 41.7 130.9)">4</text>
<text x="60.9" y="142">10</text>
<text x="177.5" y="141.7" transform="rotate(-90 177.5 141.7)">4</text>
<text x="61.5" y="147.1">9</text>
<text x="74.2" y="144.5">8</text>
<text x="177.5" y="146.8" transform="rotate(-90 177.5 146.8)">5</text>
<text x="59.6" y="154.7">1</text>
<text x="73.6" y="154.7">4</text>
<text x="30.4" y="159.8">1</text>
<text x="30.4" y="157.2">2</text>
<text x="59.6" y="157.2">2</text>
<text x="59.6" y="159.8">3</text>
<text x="73.6" y="159.8">2</text>
<text x="73.6" y="157.2">3</text>
<text x="59.6" y="162.3">4</text>
<text x="73.6" y="162.3">1</text>
</g>
<g font-size="1.8" fill="#800000">
<text x="183.8" y="92.3">INTERUPT</text>
<text x="188.9" y="94.8">SCK</text>
<text x="185.3" y="97.4">DATA_IN</text>
<text x="199.4" y="115.2">CONVST</text>
<text x="162.2" y="121.5">CS</text>
<text x="230.1" y="149.5">DATA_OUT</text>
</g>
<g font-size="1.8" fill="#9f9f9f">
<text x="82.5" y="152">C6</text>
<text x="82.5" y="162.2">C7</text>
<text x="79.9" y="179.9">R19</text>
<text x="79.9" y="190.1">R20</text>
</g>
<g font-size="1.8" fill="#a1a1a1">
<text x="88.1" y="152">PNU</text>
<text x="88.6" y="179.9">PNU</text>
<text x="88.6" y="190.1">PNU</text>
</g>
<g font-size="1.4" fill="#808080">
<text x="211.5" y="88.6">2</text>
<text x="211.5" y="86.1">3</text>
<text x="241.5" y="88.6">14</text>
<text x="242" y="86.1">5</text>
<text x="211" y="91.2">10</text>
<text x="211" y="93.7">15</text>
<text x="211" y="96.3">12</text>
<text x="211.5" y="101.3">1</text>
<text x="211" y="103.9">16</text>
<text x="211.5" y="109">4</text>
<text x="211" y="119.1">11</text>
<text x="211.5" y="114">9</text>
<text x="211.5" y="124.2">7</text>
<text x="211" y="131.8">13</text>
<text x="211.5" y="126.7">6</text>
</g>
<g font-size="1.4">
<text x="215.6" y="89.6">+IN1</text>
<text x="215.6" y="87.1">+IN0</text>
<text x="233.6" y="89.6">BDGND</text>
<text x="234.8" y="87.1">AGND</text>
<text x="215.6" y="92.2">EOC/INT</text>
<text x="215.6" y="94.7">SCLK</text>
<text x="215.6" y="97.3">SDI</text>
<text x="215.6" y="102.3">+VA</text>
<text x="215.6" y="104.9">+VBD</text>
<text x="215.6" y="110">COM</text>
<text x="215.6" y="115">CONVST</text>
<text x="215.6" y="120.1">FS/CS</text>
<text x="215.6" y="125.2">REF+</text>
<text x="215.6" y="127.7">REF-</text>
<text x="215.6" y="132.8">SDO</text>
</g>
</svg>
